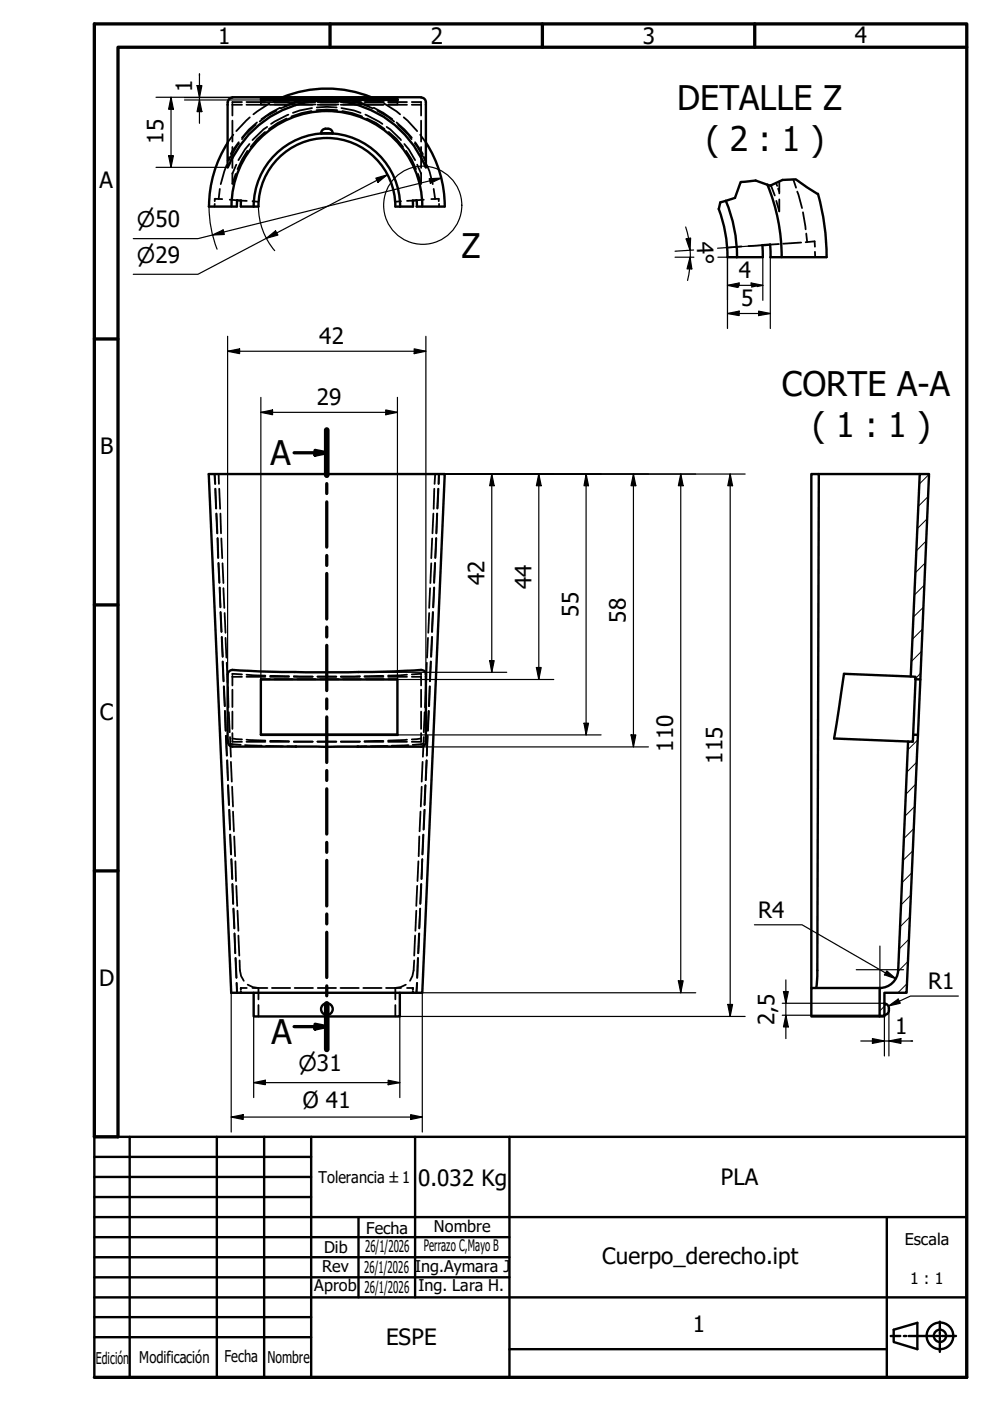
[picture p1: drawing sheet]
<svg xmlns="http://www.w3.org/2000/svg" width="210mm" height="297mm" viewBox="0 0 210 297" stroke-linecap="round" stroke-linejoin="round" font-family="sans-serif">
<!-- layer: Sombreado (ISO) -->
<g fill="none" stroke="#000" stroke-width=".21">
<path d="M196.2 119.4l-2.1 2.1M196.4 114.7l-2.1 2.1M196.6 110l-2.1 2.1M196.8 105.3l-2.1 2.1M197 100.6l-2.1 2.1M195.4 138.1l-2.1 2.1M195.6 133.4l-2.1 2.1M195.8 128.8l-2.1 2M196 124.1l-2.1 2.1M194.6 156.9l-2.1 2.1M195.1 142.8l-1 1.1M193.7 175.7l-2.1 2.1"/>
<path d="M193.9 171l-2.1 2.1M194.1 166.3l-2 2.1M194.4 161.6l-2.1 2.1M192.7 199.1l-2.1 2.1M192.9 194.4l-2.1 2.1M193.2 189.7l-2.1 2.1M193.4 185l-2.1 2.1M193.5 180.4l-2 2M186.9 209.4l-.4 .5M188 212.8l-1.5 1.6M192.3 208.5l-1.9 2M192.5 203.8l-2.1 2.1"/>
</g>
<!-- layer: Oculto (ISO) -->
<g fill="none" stroke="#000" stroke-width=".38">
<path d="M48.1 35l-1.3 4M48.6 33.3l-.3 .7M49.3 22v2.5M49.3 25.6v4.4M49.3 31.2v4.4M49.3 36.7v2.3l.7-2.1M49.3 22.2h2M49.5 28.6l-1.2 1.6M50.1 34.9l-.8 1.9M50.6 30.1l-1.3 1.9-.3 .7M50.7 30.4l-2.2 3.6M51.3 21.6h-2v.2"/>
<path d="M52.3 21.6h4.9M52.3 22.2h4M52.5 32l-1.2 1.8-.9 2.1M52.9 30.5l-1 1.2-1.4 2.3M53 24.9l-2.9 2.9M54.2 26.5l-2.2 2.1-.7 .9M54.5 26l-1.7 1.5-1.5 1.7M55.3 21.2v.3M55.3 21.8v.3h1.9M56.2 28l-1.7 1.4-1.4 1.8M56.6 26.9l-.7 .5-2.4 2.3M57.1 22l-3.4 2.2"/>
<path d="M57.3 21.6h4.7M57.3 22.2h4M58.2 22.1h3.8M58.6 23.5l-2.1 1.1-1.4 1.2M59.4 22.8l-2.1 1.1-1.9 1.4M59.8 20.6l-1.8 .9M60.8 25.1l-1.9 1-1.9 1.3M61.2 24.3l-3.7 2M62.3 21.6h4.6M62.3 22.2h4M63.1 22.1h3.8M63.5 21.6l-4 1.4"/>
<path d="M65.2 21l-2.7 .6-2.1 .8M66 23.5l-2.1 .5-2.1 .7M66.2 22.9l-2.6 .5-1.5 .5M67.1 23.4l2.2-.2 2.2 .2M67.2 22.8l2.1-.1 2.1 .1M67.3 21.6h4.5M67.3 22.2h4M67.9 22.1h3.9M68.8 20.8h-1l-3.2 .5M69.1 20.6l-2.7 .2M69.5 20.6l2.6 .2M69.8 20.8h1l3.2 .5"/>
<path d="M72.3 21.6h4.3M72.3 22.2h4M72.4 22.9l2.7 .5 1.4 .5M72.6 23.5l2.1 .5 2.1 .7M72.7 22.1h3.9M73.5 21l2.5 .6 2.2 .8M75.1 21.6l4 1.4M77.3 21.6h4.1M77.3 22.2h4M77.5 24.3l3.6 2M77.5 22.1h3.9M77.8 25.1l2 1 1.7 1.3"/>
<path d="M78.7 20.6l1.9 .9M79.2 22.8l2.1 1.1 1.9 1.4M80 23.5l2 1.1 1.6 1.2M81.5 22l3.3 2.2M82 26.9l.7 .5 2.3 2.3M82.3 21.6h4M82.3 22.2h4M82.4 28l1.7 1.4 1.4 1.8M84.1 26l1.7 1.5 1.5 1.7M84.3 21.2v.3M84.3 21.8v.3h-1.9M84.4 26.5l2.2 2.1 .6 .9"/>
<path d="M85.6 24.9l2.9 2.9M85.7 30.5l1 1.2 1.3 2.3M86.1 32l1.2 1.8 .9 2.1M87.3 21.6h2v.2M87.3 22.2h2M87.9 30.4l2.2 3.6M88 30.1l1.7 2.6M88.5 34.9l.8 1.9M89.1 28.6l1.2 1.6M89.3 22v2.5M89.3 25.6v4.4M89.3 31.2v4.4"/>
<path d="M89.3 36.7v2.3l-.7-2.1M90 33.3l.3 .7M90.5 35l.6 1.3 .7 2.7M163.4 39.3l.9 2.2M164.5 38.8l.3 .6M165 40l.2 .6M165.2 38.5v2.5M168.2 38.1l.6 1.7M45.5 43.2v.6M46.6 40.1l-.2 2.1M47.1 42.2l-1.6-.1v.6M48.7 42.3l1.6 .2"/>
<path d="M51.1 42.5l1.2 .1M53.5 42.7l1.2 .1M85 42.7l-1.2 .1M87.5 42.5l-1.2 .1M89.9 42.3l-1.6 .2M91.4 42.2l1.6-.1v.6M91.9 40.1l.4 2.1M93.1 43.2v.6M157.2 52.2l-2.9 .3M161.7 52l-3 .2M165.2 51.7l-1.9 .2M165.2 42.3v2.5l-.6-2.2"/>
<path d="M169 40.6l1.1 3.5M169.9 51.4l-3.8 .3M170.2 45l.6 3.6M170.8 51.4l1.9-.2 .1 1.1M170.9 49.5l.2 1.8M172.8 53.4v1.1M45.5 100.5l.1 2.1M45.5 100.5l.2 2.1M45.8 107.8l-.1-4.2 .1 4.2M45.8 108.9l.2 4.2M45.9 108.9l.2 4.2M46.1 114.1l.1 4.2"/>
<path d="M46.2 114.1l.1 4.2M46.3 119.4l.2 4.2M46.4 100.5v2.1M46.4 119.4l.1 4.2M46.5 103.6l.2 4.3M46.7 108.9l.2 4.2M46.9 114.2l.2 4.1M47.2 119.4l.2 4.2M91.4 119.4l-.2 4.2M91.6 114.2l-.2 4.1M91.9 108.9l-.2 4.2M92.1 103.6l-.2 4.3"/>
<path d="M92.2 119.4l-.2 4.2M92.3 100.5l-.2 2.1M92.3 119.4l-.2 4.2M92.5 114.1l-.2 4.2M92.6 108.9l-.1 4.2 .2-4.2M92.9 103.6l-.2 4.2M93 103.6l-.2 4.2M93 100.5v2.1M93.1 100.5l-.1 2.1M46.5 124.6l.2 4.2-.1-4.2M46.7 129.8l.2 4.2M46.8 129.8l.2 4.2"/>
<path d="M47 135.1l.2 4.1M47.1 135.1l.1 4.1M47.4 124.7l.2 4.2M47.6 130l.2 4.2M47.8 135.2l.2 4.2M90.7 135.2l-.1 4.2M91 130l-.2 4.2M91.2 124.7l-.2 4.2M91.6 135.1l-.2 4.1M91.8 129.8l-.2 4.2M92 124.6l-.2 4.2M92.1 124.6l-.2 4.2"/>
<path d="M47.2 140.3l.2 4.1M47.4 145.5l.2 4.2M47.5 145.5l.2 4.2M47.8 154.9l-.1-4.2 .2 4.2M47.9 156l.2 4.2M48.1 140.5l.2 4.2M48.3 156.7l.2 .5M48.3 145.7l.2 4.3M48.5 151l.2 4.2M48.8 157.6l.5 .2 1.8 .1M48.8 156.3l.2 4.2M49.3 156.6l2 .2"/>
<path d="M49.3 143.3v2M49.3 146.2v3.7M49.3 150.9v3.6M49.3 155.4v1.9h2M49.3 143.5h2M51.3 143l-2-.1v.2M51.9 158l3.6 .1M52.3 143.1l4 .1M52.3 156.8l4 .2M52.3 157.3h4M52.3 143.5h4M56.4 158.2h3.6"/>
<path d="M57.2 144l-1.9 .1M57.3 143.3l4 .1M57.3 157.1h4M57.3 157.3h4M57.3 143.5h4M58.2 144h3.8M60.9 158.2l1.8 .1M62.3 143.4h4M62.3 157.2h4M62.3 157.3h4M62.3 143.5h4M62.7 158.3h.1"/>
<path d="M63.1 144h3.8M67.3 143.4h4M67.3 157.2h4M67.3 157.3h4M67.3 143.5h4M67.9 144h3.9M72.3 157.2h4M72.3 157.3h4M72.3 143.5h4M72.7 144h3.9M75.8 158.3h.1M76.3 143.4h-4"/>
<path d="M77.3 157.3h4M77.3 143.5h4M77.5 144h3.9M77.7 158.2l-1.8 .1M81.3 143.3l-4 .1M81.3 157.1h-4M82.2 158.2h-3.6M82.3 157.3h4M82.3 143.5h4M82.4 144l1.9 .1M86.3 143.1l-4 .1M86.3 156.8l-4 .2"/>
<path d="M86.6 158l-3.5 .1M87.3 143l2-.1v.2M87.3 143.5h2M89.3 156.6l-2 .2M89.3 143.3v2M89.3 146.2v3.7M89.3 150.9v3.6M89.3 155.4v1.9h-2M89.8 157.6l-.5 .2-1.8 .1M89.9 156.3l-.2 4.2M90 151l-.1 4.2M90.3 156.7l-.1 .5"/>
<path d="M90.3 145.7l-.2 4.3M90.5 140.5l-.1 4.2M90.6 156l-.1 4.2 .2-4.2M90.9 150.7l-.2 4.2M90.9 149.7l.2-4.2-.1 4.2M91.3 140.3l-.2 4.1M91.4 140.3l-.2 4.1M48.1 161.2l.2 4.2-.1-4.2M48.3 166.5l.2 4.2M48.4 166.5l.2 4.2M48.6 171.7l.2 4.2-.2-4.2M48.8 177l.2 4.2"/>
<path d="M49 161.5l.1 4.2M49.2 166.8l.2 4.2M49.4 172.1l.2 4.2M49.7 177.3l.1 4.2M88.9 177.3l-.1 4.2M89.2 172.1l-.2 4.2M89.4 166.8l-.2 4.2M89.6 161.5l-.2 4.2M89.7 177l-.2 4.2M89.8 177l-.2 4.2M90 171.7l-.2 4.2M90 171.7l-.1 4.2"/>
<path d="M90.2 166.5l-.2 4.2M90.4 161.2l-.2 4.2M90.5 161.2l-.2 4.2M49 182.2l.2 4.2M49.1 182.2l.2 4.2M49.4 191.6l-.1-4.2 .2 4.2M49.5 192.6l.2 4.2M49.9 182.6l.1 4.2M50.1 187.8l.2 4.3M50.4 193.1l.1 4.2M50.5 198.4l.2 4.2M88 198.4l-.2 4.2"/>
<path d="M88.3 193.1l-.2 4.2M88.5 187.8l-.2 4.3M88.7 182.6l-.2 4.2M88.8 197.9l-.2 4.2M88.9 197.9l-.2 4.2M89.1 192.6l-.2 4.2M89.3 187.4l-.2 4.2M89.3 187.4l-.1 4.2M89.3 186.4l.2-4.2-.1 4.2M49.8 202.1l-.1-4.2 .2 4.2M49.9 203.1l.2 4.2M50 203.1l.2 4.2"/>
<path d="M50.2 210.5v-2.1l.1 2.1M50.8 203.6l.1 2.1 .2 1.2 .6 1M51.1 209.5v.3zM51.1 209.5h1.2M51.1 210.2v.3M52.5 208.8l1.1 .5 1.1 .2M53.5 209.5h3.2M54.8 209.5v2.4M54.8 213.1v2.4M57.7 209.5h3.8M62.5 209.5h3.9M67.4 209.5h3.8"/>
<path d="M69.3 212.7v.8M69.3 214.4v.9M72.2 209.5h3.9M77 209.5h3.9M81.9 209.5h3.1M83.8 213.1v2.4M86 208.8l-1 .5-1.2 .2v2.4M86.3 209.5h1.2M87.5 209.5l.1 .3M87.5 209.5v.3M87.5 210.2v.3M87.6 210.2v.3"/>
<path d="M87.8 203.6l-.1 2.1-.3 1.2-.5 1M88.4 208.4l-.1 2.1M88.5 208.4l-.2 2.1M88.6 203.1l-.1 4.2 .1-4.2"/>
</g>
<circle cx="62.7" cy="158.3" r=".19" fill="#000"/>
<!-- layer: Visible (ISO) -->
<g fill="none" stroke="#000" stroke-width=".51">
<path d="M48.3 21.6v13.9a24.9 24.9 0 0 1 9-10.7 22.7 22.7 0 0 1 33 10.7v-13.9M48.3 30.2a25 25 0 0 0-4 13.6M49.3 20.6h40M49.3 20.7a.98 .98 0 0 0-1 1M55.3 20.7h29v.5h-29zM68.1 28.3h2.4M69 27.3a1.16 1.16 0 0 1 1.5 1M69.1 27.3a.98 .98 0 0 0-1 1M78.8 20.6a25 25 0 0 0-18.9 0M89.3 20.7a.98 .98 0 0 1 1 1M90.3 30.2a25 25 0 0 1 4 13.6h-6M162.7 39.1a40.5 40.5 0 0 1 3 15.4"/>
<path d="M49.1 43.8a20.2 20.2 0 0 1 20.2-20.3 20.2 20.2 0 0 1 20.2 20.3M50.3 42.4l-.1 1.4h-5.9M50.3 42.5h.8M53.8 43.8a15.5 15.5 0 0 1 15.5-15.6 15.5 15.5 0 0 1 15.5 15.6M88.3 42.5h-.8l.1 1.3h-3.8a14.5 14.5 0 0 0-14.5-14.5 14.5 14.5 0 0 0-14.5 14.5h-3.7v-1.3M88.3 42.4l.1 1.4M152.4 44.3a29 29 0 0 1 1.8 10.2M153.9 42.6a31 31 0 0 1 2.4 11.9M154.2 54.5h7.5M161.6 52l.1 2.5M163.3 51.9l-1.6 .1M163.3 51.8l.1 2.7"/>
<path d="M163.3 54.5h12M173.4 41.1a50 50 0 0 1 1.9 13.4M44.3 100.5h50l-4.8 110h-40.5zM173.6 100.5h21.4M195 100.5h2l-1.9 43.6-1-.1v-.5l-1-.1zM48.3 157.3v-13.8a1.14 1.14 0 0 1 1-1.5 426.7 426.7 0 0 0 40.3 .1 .84 .84 0 0 1 .7 .9v14.3M48.3 157.3a.99 .99 0 0 0 1 1h40M55.3 144.1h29v11.7h-29zM55.3 155.8h29M90.3 157.3a.98 .98 0 0 1-1 1M193.1 143.4l-14.2-.5-2.1 13.7 15.7 .6M194.1 144l-.5 11.8"/>
<path d="M195.1 144.1l-.5 11.7M53.8 210.5v5h31v-5M172 209.5v-109h1.6l-.3 106.4-.3 2.6M186.5 209.5h-14.5v6h14.5M186.6 209.5l-.1 6h1v-5h4.7l2.4-54.7h-1l-.1 1.5-1-.1-2.1 48.5a3.9 3.9 0 0 1-3.9 3.8M187.5 212.8a.98 .98 0 0 1 1 1M188.5 214.2a.98 .98 0 0 1-1 1M188.5 213.7v.5"/>
<circle cx="69.3" cy="213.9" r="1.24"/>
</g>
<path d="M173.4 41.1l-4.7-3.1-2.8 .1-2.6 1.3-3.1-1.1-3.2 .3-1.2 3.4-3.1 .9-.3 1.4" fill="none" stroke="#000" stroke-width=".51"/>
<g fill="none" stroke="#000" stroke-width=".7">
<path d="M62.4 96h6.9M66.8 95.5l2.5 .5-2.5 .5zM69.3 91.2v9.6M69.3 102.5v2.1M69.3 106.4v9.6M69.3 117.8v2.1M69.3 121.6v9.6M69.3 133v2.1M69.3 136.8v9.6M69.3 148.2v2.1M69.3 152v9.7M69.3 163.4v2.1"/>
<path d="M69.3 167.2v9.6M69.3 178.6v2.1M69.3 182.4v9.7M69.3 193.8v2.1M69.3 197.7v9.5M62.4 217.7h6.9M66.8 217.2l2.5 .5-2.5 .5zM69.3 209v2.1M69.3 212.8v9.7"/>
</g>
<path d="M69.3 91.2v9.6M69.3 212.8v9.7" fill="none" stroke="#000" stroke-width="1.2"/>
<path d="M66.8 95.5l2.5 .5-2.5 .5zM66.8 217.2l2.5 .5-2.5 .5z" fill="#000"/>
<!-- layer: Contorno de detalle (ISO) -->
<circle cx="89.6" cy="43.5" r="8.3" fill="none" stroke="#000" stroke-width=".25"/>
<!-- layer: Borde (ISO) -->
<path d="M70 5.1v4.9M115 5.1v4.9M160 5.1v4.9M205 10h-180v231h-5v-235.9h185v286.9h-185M20 71.9h5M20 128.3h5M20 184.6h5" fill="none" stroke="#000" stroke-width=".7"/>
<g fill="none" stroke="#000" stroke-width=".51">
<path d="M20 241h185v51h-185zM20 245.3h46M20 249.5h46M20 253.8h46M20 258h185M27.5 241v51M46 241v51M56 241v51M66 241v51M76 258v17.1M88 241v34.1M108 241v51"/>
<path d="M188 258v34M20 270.8h88M20 262.3h88M20 266.6h88M20 279.3h46M20 275.1h185M20 283.5h46M108 286.1h80M188.8 283.3h2.1M189.5 281.9l5-1.4v5.6l-5-1.6zM191.6 283.3h.6M192.7 283.3h5.5"/>
<path d="M198.5 283.3h.3M199.3 283v.3h-.3M199.3 280.2v2M199.3 282.5v.3M199.3 283.7v.3M199.3 284.3v2.3M199.5 283.3h-.2v.1M199.8 283.3h.2M200.3 283.3h2.4"/>
<circle cx="199.3" cy="283.2" r="2.83"/>
<circle cx="199.3" cy="283.2" r="1.3"/>
</g>
<!-- layer: Cota (ISO) -->
<g fill="none" stroke="#000" stroke-width=".25">
<path d="M41.8 18.1h1l-.5 2.6zM42.3 15.7v10.4M33.1 35.5h15.2M33.1 20.6h16.2M35.8 33h1l-.5 2.5zM36.3 20.6l.5 2.6h-1zM36.3 20.6v14.9M39.1 21.2h16.2M39.1 20.7h16.2M42.3 21.2l.5 2.5h-1zM79.7 37.8l2.4-.7-2 1.6zM82.1 37.1l-40.1 21.1h-13.7"/>
<path d="M91 37.9l2.5-.1-2.3 1zM93.5 37.8l-51.5 12.8h-13.7M44.3 43.8a25 25 0 0 0 1.7 9M45 49.8l2.3-1 .3 .9zM54.8 43.8a14.5 14.5 0 0 0 3.4 9.3M56.5 50.5l1.9-1.6 .5 .9zM143.1 54.5h4M145.4 48.1l.6 2.4M145.5 50.7l.9-.2-.1 2.6zM145.9 50.5l.4 2.6M146.2 57l-.4 2.5M146.3 54.5l.4 2.5h-1z"/>
<path d="M146.3 54.5l-.1 2.5M146.3 53l.1 1.5M147.1 53l-4 .3M152.2 54.5h4M154.2 54.5v15.1M161.7 52l-9.6 .6M161.7 54.5v9.2M163.3 54.5v15.1M48.3 74.5l2.5-.5v1zM48.3 74.5h42M48.3 71.3v72.2M87.8 74l2.5 .5-2.5 .5z"/>
<path d="M90.3 71.3v72.2M154.2 66.5l2.5-.5v.9zM154.2 60.5h7.5M154.2 60.5l2.5-.5v.6M154.2 60.5l2.2 .4M154.2 66.5h9.1M160.8 66l2.5 .5-2.5 .4zM161.7 60.5l-2.4-.5v.6M161.7 60.5l-1.2 .3M55.3 87.4l2.5-.5v1zM55.3 87.4h29M55.3 84.3v59.8"/>
<path d="M81.8 86.9l2.5 .5-2.5 .5zM84.3 84.3v59.8h33.1M94.3 100.5h63.7M104.3 100.5l.5 2.5h-1zM104.3 100.5v42M114.2 100.5l.5 2.5h-1zM114.2 100.5v43.6M124.3 100.5l.5 2.5h-1zM124.3 100.5v55.3M134.3 100.5l.5 2.5h-1zM134.3 100.5v57.9M144.3 100.5l.5 2.5h-1z"/>
<path d="M144.3 100.5v110M154.8 100.5l.5 2.5h-1zM154.8 100.5v115M69.3 142.5h38.1M69.3 158.4h68.2M84.3 155.8h43.1M103.8 140.1h1l-.5 2.4zM113.7 141.5h1l-.5 2.6zM123.8 153.3h1l-.5 2.5zM133.8 155.8h1l-.5 2.6zM160 196.1h10.1l19.8 11.4M49 210.5v29.5"/>
<path d="M53.8 215.5v17.2M143.8 207.9h1l-.5 2.6zM147.5 210.5h-58v29.5M154.3 213h1l-.5 2.5zM158 215.5h-73.2v17.2M165.9 215.3h21.6v8.6M165.9 212.7h21.6M166.1 210.2h1l-.5 2.5zM166.6 215.3l.5 2.4h-1zM166.6 207.8v12.4M188 205.9l1.9 1.6-2.4-.8zM188.4 213.3l2-1.5 .5 .9z"/>
<path d="M188.5 214.2v9.7M203.2 211.2h-10.2l-4.6 2.1M49 236.8l2.6-.5v1zM49 236.8h40.5M53.8 229.5l2.5-.5v1zM53.8 229.5h31M82.3 229l2.5 .5-2.5 .5zM87.1 236.3l2.4 .5-2.4 .5zM182.5 220.7h11M185 220.2l2.5 .5-2.5 .5zM188.5 220.7l2.5-.5v1z"/>
</g>
<g fill="#000">
<path d="M41.8 18.1h1l-.5 2.6zM35.8 33h1l-.5 2.5zM36.3 20.6l.5 2.6h-1zM42.3 21.2l.5 2.5h-1zM79.7 37.8l2.4-.7-2 1.6zM91 37.9l2.5-.1-2.3 1zM45 49.8l2.3-1 .3 .9zM56.5 50.5l1.9-1.6 .5 .9zM145.5 50.7l.9-.2-.1 2.6zM146.3 54.5l.4 2.5h-1zM154.2 60.5l2.5-.5v1zM48.3 74.5l2.5-.5v1z"/>
<path d="M87.8 74l2.5 .5-2.5 .5zM154.2 66.5l2.5-.5v.9zM159.3 60l2.4 .5-2.4 .5zM160.8 66l2.5 .5-2.5 .4zM55.3 87.4l2.5-.5v1zM81.8 86.9l2.5 .5-2.5 .5zM104.3 100.5l.5 2.5h-1zM114.2 100.5l.5 2.5h-1zM124.3 100.5l.5 2.5h-1zM134.3 100.5l.5 2.5h-1zM144.3 100.5l.5 2.5h-1zM154.8 100.5l.5 2.5h-1z"/>
<path d="M103.8 140.1h1l-.5 2.4zM113.7 141.5h1l-.5 2.6zM123.8 153.3h1l-.5 2.5zM133.8 155.8h1l-.5 2.6zM143.8 207.9h1l-.5 2.6zM154.3 213h1l-.5 2.5zM166.1 210.2h1l-.5 2.5zM166.6 215.3l.5 2.4h-1zM188 205.9l1.9 1.6-2.4-.8zM188.4 213.3l2-1.5 .5 .9zM49 236.8l2.6-.5v1zM53.8 229.5l2.5-.5v1z"/>
<path d="M82.3 229l2.5 .5-2.5 .5zM87.1 236.3l2.4 .5-2.4 .5zM185 220.2l2.5 .5-2.5 .5zM188.5 220.7l2.5-.5v1z"/>
</g>
<!-- layer: Marca de centro (ISO) -->
<path d="M181.5 205.6h10.1M186.6 200.6v11.3" fill="none" stroke="#000" stroke-width=".25"/>
<g font-size="7.2">
<text x="143.6" y="23.4">DETALLE Z</text>
<text x="149.7" y="32.1">( 2 : 1 )</text>
<text x="97.9" y="54.7">Z</text>
<text x="165.8" y="84">CORTE A-A</text>
<text x="172.3" y="92.6">( 1 : 1 )</text>
<text x="57.3" y="98.6">A</text>
<text x="57.6" y="221.3">A</text>
</g>
<g font-size="4.8">
<text x="46.2" y="9.3">1</text>
<text x="91.4" y="9.3">2</text>
<text x="136.3" y="9.3">3</text>
<text x="181.2" y="9.2">4</text>
<text x="40.8" y="19.5" transform="rotate(-90 40.8 19.5)">1</text>
<text x="34.7" y="30.5" transform="rotate(-90 34.7 30.5)">15</text>
<text x="21.1" y="39.9">A</text>
<text x="147.8" y="51.3" transform="rotate(88 147.8 51.3)">4°</text>
<text x="156.7" y="59">4</text>
<text x="157.2" y="64.8">5</text>
<text x="67.7" y="72.9">42</text>
<text x="67.2" y="85.8">29</text>
<text x="21.2" y="96.3">B</text>
<text x="102.7" y="124.1" transform="rotate(-90 102.7 124.1)">42</text>
<text x="112.7" y="124.9" transform="rotate(-90 112.7 124.9)">44</text>
<text x="122.7" y="130.8" transform="rotate(-90 122.7 130.8)">55</text>
<text x="132.7" y="132" transform="rotate(-90 132.7 132)">58</text>
<text x="21.1" y="152.6">C</text>
<text x="142.7" y="159.4" transform="rotate(-90 142.7 159.4)">110</text>
<text x="153.2" y="161.9" transform="rotate(-90 153.2 161.9)">115</text>
<text x="160.7" y="194.5">R4</text>
<text x="21" y="209.2">D</text>
<text x="196.8" y="209.7">R1</text>
<text x="164.2" y="217.3" transform="rotate(-90 164.2 217.3)">2,5</text>
<text x="189.8" y="219.2">1</text>
<text x="64.2" y="235">Ø 41</text>
<text x="88.6" y="251.5">0.032 Kg</text>
<text x="152.8" y="251.3">PLA</text>
<text x="127.7" y="267.9">Cuerpo_derecho.ipt</text>
<text x="81.9" y="285.2">ESPE</text>
<text x="146.9" y="282.4">1</text>
</g>
<g font-size="4.6">
<text x="29" y="48.2">⌀50</text>
<text x="29" y="55.7">⌀29</text>
<text x="63.3" y="227.1">⌀31</text>
</g>
<g font-size="3.4">
<text x="67.6" y="250.8">Tolerancia ±1</text>
<text x="77.7" y="261.5">Fecha</text>
<text x="92" y="261.3">Nombre</text>
<text x="191.8" y="263.9">Escala</text>
<text x="68.3" y="269.7">Rev</text>
<text x="68.7" y="265.7">Dib</text>
<text x="77.2" y="269.8">26/1/2026</text>
<text x="77.4" y="265.4">26/1/2026</text>
<text x="88" y="269.7">Ing.Aymara J</text>
<text x="89.9" y="265.2">Perrazo C,Mayo B</text>
<text x="66.6" y="273.8">Aprob</text>
<text x="77.3" y="274.1">26/1/2026</text>
<text x="88.7" y="273.8">Ing. Lara H.</text>
<text x="193" y="272.3">1 : 1</text>
<text x="20.3" y="289.3">Edición</text>
<text x="29.5" y="289">Modificación</text>
<text x="47.6" y="288.8">Fecha</text>
<text x="56.7" y="289">Nombre</text>
</g>
</svg>
